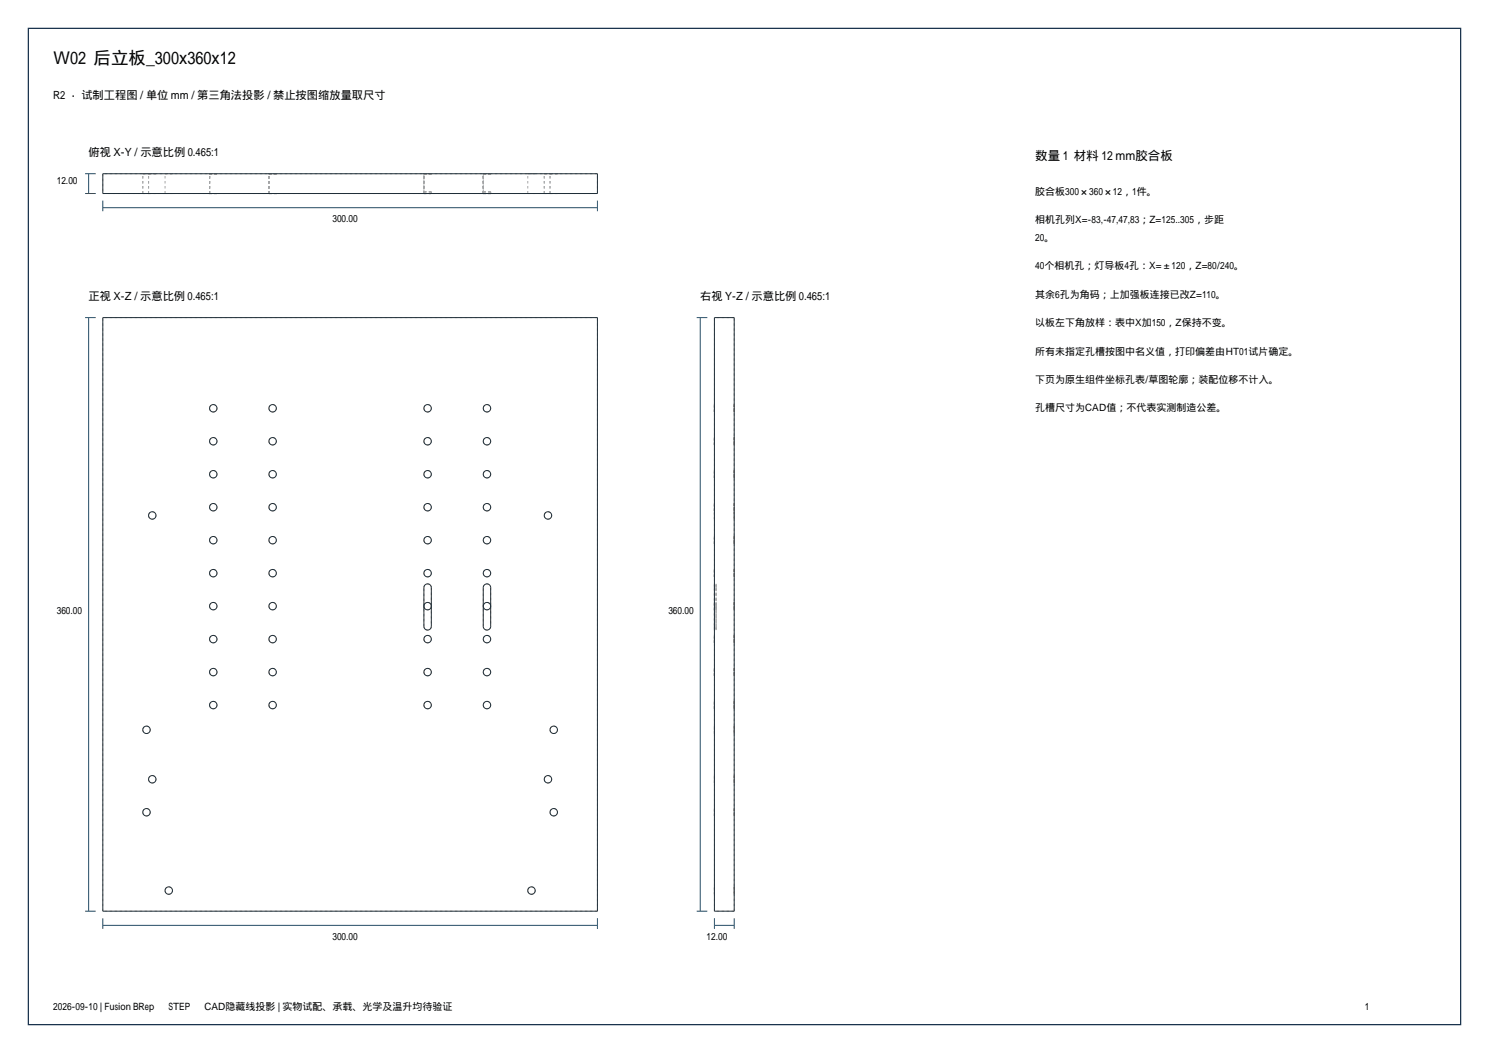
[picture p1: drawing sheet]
<svg xmlns="http://www.w3.org/2000/svg" width="420mm" height="297mm" viewBox="0 0 420 297" stroke-linecap="round" stroke-linejoin="round" font-family="sans-serif">
<path d="M8 8h404v281h-404z" fill="none" stroke="#1a334d" stroke-width=".35"/>
<g fill="none" stroke="#a6a6a6" stroke-width=".28" stroke-dasharray=".7 .7" stroke-linecap="butt">
<path d="M29 54.6h139.5M29 49v5.6M40.3 54.6v-5.6M40.3 49h2.1M40.3 54.6h2.1M41.9 54.6v-5.6M41.9 49h2.1M41.9 54.6h2.1M42.4 49h-2.1M42.4 54.6h-2.1M44 49h-2.1M44 54.6h-2.1"/>
<path d="M46.6 54.6v-5.6M46.6 49h2M46.6 54.6h2M48.6 49h-2M48.6 54.6h-2M59.1 54.6v-5.6M59.1 49h2.1M59.1 54.6h2.1M61.2 49h-2.1M61.2 54.6h-2.1M75.9 54.6v-5.6M75.9 49h2"/>
<path d="M75.9 54.6h2M77.9 49h-2M77.9 54.6h-2M119.6 54.6v-5.6M119.6 49h2.1M119.6 54.6h2.1M119.6 54.1h2.1M119.6 54.6v-.5M119.6 54.1v-5.1M121.7 49h-2.1M121.7 54.6h-2.1M121.7 54.6v-.5"/>
<path d="M121.7 54.1h-2.1M136.3 54.6v-5.6M136.3 49h2.1M136.3 54.6h2.1M136.3 54.1h2.1M136.3 54.6v-.5M136.3 54.1v-5.1M138.4 49h-2.1M138.4 54.6h-2.1M138.4 54.6v-.5M138.4 54.1h-2.1M148.9 54.6v-5.6"/>
<path d="M148.9 49h2.1M148.9 54.6h2.1M151 49h-2.1M151 54.6h-2.1M153.5 54.6v-5.6M153.5 49h2.1M153.5 54.6h2.1M155.1 54.6v-5.6M155.1 49h2.1M155.1 54.6h2.1M155.6 49h-2.1M155.6 54.6h-2.1"/>
<path d="M157.2 49h-2.1M157.2 54.6h-2.1M168.5 49h-139.5M168.5 54.6v-5.6M168.5 89.6h-139.5M207.1 89.6h-5.6M59.1 115.2a1.05 1.05 0 0 0 1.5 .9 1.05 1.05 0 0 0 .2-1.8 1.05 1.05 0 0 0-1.7 .7v.2M75.9 115.2a1.05 1.05 0 0 0 1.5 .9 1.05 1.05 0 0 0 .1-1.8 1.05 1.05 0 0 0-1.6 .7v.2M119.6 115.2a1.05 1.05 0 0 0 1.5 .9 1.05 1.05 0 0 0 .1-1.8 1.05 1.05 0 0 0-1.6 .7v.2M136.3 115.2a1.05 1.05 0 0 0 1.5 .9 1.05 1.05 0 0 0 .2-1.8 1.05 1.05 0 0 0-1.7 .7v.2M201.5 115.2v-1.1M201.5 114.1v2.1"/>
<path d="M201.5 116.2v-1M207.1 115.2v1M207.1 116.2v-2.1M207.1 114.1v1.1M59.1 124.5a1.05 1.05 0 0 0 1.5 .9 1.05 1.05 0 0 0 .2-1.8 1.05 1.05 0 0 0-1.7 .7v.2M59.1 133.8a1.05 1.05 0 0 0 1.5 .9 1.05 1.05 0 0 0 .2-1.8 1.05 1.05 0 0 0-1.7 .7v.2M75.9 124.5a1.05 1.05 0 0 0 1.5 .9 1.05 1.05 0 0 0 .1-1.8 1.05 1.05 0 0 0-1.6 .7v.2M75.9 133.8a1.05 1.05 0 0 0 1.5 .9 1.05 1.05 0 0 0 .1-1.8 1.05 1.05 0 0 0-1.6 .7v.2M119.6 124.5a1.05 1.05 0 0 0 1.5 .9 1.05 1.05 0 0 0 .1-1.8 1.05 1.05 0 0 0-1.6 .7v.2M119.6 133.8a1.05 1.05 0 0 0 1.5 .9 1.05 1.05 0 0 0 .1-1.8 1.05 1.05 0 0 0-1.6 .7v.2M136.3 124.5a1.05 1.05 0 0 0 1.5 .9 1.05 1.05 0 0 0 .2-1.8 1.05 1.05 0 0 0-1.7 .7v.2M136.3 133.8a1.05 1.05 0 0 0 1.5 .9 1.05 1.05 0 0 0 .2-1.8 1.05 1.05 0 0 0-1.7 .7v.2"/>
<path d="M201.5 124.5v-1.1M201.5 123.4v2.1M201.5 125.5v-1M201.5 133.8v-1.1M201.5 132.7v2.1M201.5 134.8v-1M207.1 124.5v1M207.1 125.5v-2.1M207.1 123.4v1.1M207.1 133.8v1M207.1 134.8v-2.1M207.1 132.7v1.1"/>
<path d="M41.9 145.4a1.05 1.05 0 0 0 1.5 .9 1.05 1.05 0 0 0 .2-1.8 1.05 1.05 0 0 0-1.7 .8v.1M59.1 143.1a1.05 1.05 0 0 0 1.5 .9 1.05 1.05 0 0 0 .2-1.8 1.05 1.05 0 0 0-1.7 .7v.2M59.1 152.4a1.05 1.05 0 0 0 1.5 .9 1.05 1.05 0 0 0 .2-1.8 1.05 1.05 0 0 0-1.7 .7v.2M75.9 143.1a1.05 1.05 0 0 0 1.5 .9 1.05 1.05 0 0 0 .1-1.8 1.05 1.05 0 0 0-1.6 .7v.2M75.9 152.4a1.05 1.05 0 0 0 1.5 .9 1.05 1.05 0 0 0 .1-1.8 1.05 1.05 0 0 0-1.6 .7v.2M119.6 143.1a1.05 1.05 0 0 0 1.5 .9 1.05 1.05 0 0 0 .1-1.8 1.05 1.05 0 0 0-1.6 .7v.2M119.6 152.4a1.05 1.05 0 0 0 1.5 .9 1.05 1.05 0 0 0 .1-1.8 1.05 1.05 0 0 0-1.6 .7v.2M136.3 143.1a1.05 1.05 0 0 0 1.5 .9 1.05 1.05 0 0 0 .2-1.8 1.05 1.05 0 0 0-1.7 .7v.2M136.3 152.4a1.05 1.05 0 0 0 1.5 .9 1.05 1.05 0 0 0 .2-1.8 1.05 1.05 0 0 0-1.7 .7v.2M153.5 145.4a1.05 1.05 0 0 0 1.5 .9 1.05 1.05 0 0 0 .2-1.8 1.05 1.05 0 0 0-1.7 .8v.1M201.5 145.4v-1.1M201.5 144.3v2.1"/>
<path d="M201.5 146.4v-1M201.5 143.1v-1.1M201.5 142v2.1M201.5 144.1v-1M201.5 152.4v-1.1M201.5 151.3v2.1M201.5 153.4v-1M207.1 145.4v1M207.1 146.4v-2.1M207.1 144.3v1.1M207.1 143.1v1M207.1 144.1v-2.1"/>
<path d="M207.1 142v1.1M207.1 152.4v1M207.1 153.4v-2.1M207.1 151.3v1.1M59.1 161.7a1.05 1.05 0 0 0 1.5 .9 1.05 1.05 0 0 0 .2-1.8 1.05 1.05 0 0 0-1.7 .7v.2M59.1 171a1.05 1.05 0 0 0 1.5 .9 1.05 1.05 0 0 0 .2-1.8 1.05 1.05 0 0 0-1.7 .7v.2M75.9 161.7a1.05 1.05 0 0 0 1.5 .9 1.05 1.05 0 0 0 .1-1.8 1.05 1.05 0 0 0-1.6 .7v.2M75.9 171a1.05 1.05 0 0 0 1.5 .9 1.05 1.05 0 0 0 .1-1.8 1.05 1.05 0 0 0-1.6 .7v.2M119.6 165.7l.3-.7 .7-.3 .8 .3 .3 .7M119.6 171v-5.3M119.6 176.7v-5.7M119.6 161.7a1.05 1.05 0 0 0 1.5 .9 1.05 1.05 0 0 0 .1-1.8 1.05 1.05 0 0 0-1.6 .7v.2"/>
<path d="M119.6 171a1.05 1.05 0 0 0 1.5 .9 1.05 1.05 0 0 0 .1-1.8 1.05 1.05 0 0 0-1.6 .7v.2M121.7 165.7v5.3M121.7 176.7l-.3 .7-.8 .3-.7-.3-.3-.7M121.7 171v5.7M136.3 165.7l.3-.7 .8-.3 .7 .3 .3 .7M136.3 171v-5.3M136.3 176.7v-5.7M136.3 161.7a1.05 1.05 0 0 0 1.5 .9 1.05 1.05 0 0 0 .2-1.8 1.05 1.05 0 0 0-1.7 .7v.2M136.3 171a1.05 1.05 0 0 0 1.5 .9 1.05 1.05 0 0 0 .2-1.8 1.05 1.05 0 0 0-1.7 .7v.2M138.4 165.7v5.3M138.4 176.7l-.3 .7-.7 .3-.8-.3-.3-.7M138.4 171v5.7"/>
<path d="M201.5 165.7v-1M201.5 164.7v1M201.5 176.7v1M201.5 177.7v-1M201.5 165.7v11M201.5 176.7v-11M201.5 161.7v-1.1M201.5 160.6v2.1M201.5 162.7v-1M201.5 179.2v2.1M201.5 171v-1.1M201.5 169.9v2.1"/>
<path d="M201.5 172v-1M202 165.7v-1M202 164.7v1M202 171v-5.3M202 171v-1.1M202 169.9v1.1M202 165.7v5.3M202 176.7v1M202 177.7v-1M202 171v5.7M202 171v1M202 172v-1"/>
<path d="M202 176.7v-5.7M207.1 161.7v1M207.1 162.7v-2.1M207.1 160.6v1.1M207.1 171v1M207.1 172v-2.1M207.1 169.9v1.1M207.1 179.2v1.1M59.1 198.9a1.05 1.05 0 0 0 1.5 .9 1.05 1.05 0 0 0 .2-1.8 1.05 1.05 0 0 0-1.7 .7v.2M59.1 180.3a1.05 1.05 0 0 0 1.5 .9 1.05 1.05 0 0 0 .2-1.8 1.05 1.05 0 0 0-1.7 .7v.2M59.1 189.6a1.05 1.05 0 0 0 1.5 .9 1.05 1.05 0 0 0 .2-1.8 1.05 1.05 0 0 0-1.7 .7v.2M75.9 198.9a1.05 1.05 0 0 0 1.5 .9 1.05 1.05 0 0 0 .1-1.8 1.05 1.05 0 0 0-1.6 .7v.2"/>
<path d="M75.9 180.3a1.05 1.05 0 0 0 1.5 .9 1.05 1.05 0 0 0 .1-1.8 1.05 1.05 0 0 0-1.6 .7v.2M75.9 189.6a1.05 1.05 0 0 0 1.5 .9 1.05 1.05 0 0 0 .1-1.8 1.05 1.05 0 0 0-1.6 .7v.2M119.6 198.9a1.05 1.05 0 0 0 1.5 .9 1.05 1.05 0 0 0 .1-1.8 1.05 1.05 0 0 0-1.6 .7v.2M119.6 180.3a1.05 1.05 0 0 0 1.5 .9 1.05 1.05 0 0 0 .1-1.8 1.05 1.05 0 0 0-1.6 .7v.2M119.6 189.6a1.05 1.05 0 0 0 1.5 .9 1.05 1.05 0 0 0 .1-1.8 1.05 1.05 0 0 0-1.6 .7v.2M136.3 198.9a1.05 1.05 0 0 0 1.5 .9 1.05 1.05 0 0 0 .2-1.8 1.05 1.05 0 0 0-1.7 .7v.2M136.3 180.3a1.05 1.05 0 0 0 1.5 .9 1.05 1.05 0 0 0 .2-1.8 1.05 1.05 0 0 0-1.7 .7v.2M136.3 189.6a1.05 1.05 0 0 0 1.5 .9 1.05 1.05 0 0 0 .2-1.8 1.05 1.05 0 0 0-1.7 .7v.2M201.5 198.9v-1.1M201.5 197.8v2.1M201.5 199.9v-1M201.5 180.3v-1.1"/>
<path d="M201.5 181.3v-1M201.5 189.6v-1.1M201.5 188.5v2.1M201.5 190.6v-1M207.1 198.9v1M207.1 199.9v-2.1M207.1 197.8v1.1M207.1 180.3v1M207.1 181.3v-2.1M207.1 189.6v1M207.1 190.6v-2.1M207.1 188.5v1.1"/>
<path d="M40.3 205.8a1.05 1.05 0 0 0 1.5 1 1.05 1.05 0 0 0 .1-1.8 1.05 1.05 0 0 0-1.6 .7v.1M41.9 219.8a1.05 1.05 0 0 0 1.5 .9 1.05 1.05 0 0 0 .2-1.8 1.05 1.05 0 0 0-1.7 .8v.1M153.5 219.8a1.05 1.05 0 0 0 1.5 .9 1.05 1.05 0 0 0 .2-1.8 1.05 1.05 0 0 0-1.7 .8v.1M155.1 205.8a1.05 1.05 0 0 0 1.6 1 1.05 1.05 0 0 0 .1-1.8 1.05 1.05 0 0 0-1.6 .7l-.1 .1M201.5 205.8v-1M201.5 204.8v2.1M201.5 206.9v-1.1M201.5 219.8v-1.1M201.5 218.7v2.1M207.1 205.8v1.1M207.1 206.9v-2.1M207.1 204.8v1"/>
<path d="M207.1 219.8v1M207.1 218.7v1.1M40.3 229.1a1.05 1.05 0 0 0 1.5 .9 1.05 1.05 0 0 0 .1-1.8 1.05 1.05 0 0 0-1.6 .8v.1M155.1 229.1a1.05 1.05 0 0 0 1.6 .9 1.05 1.05 0 0 0 .1-1.8 1.05 1.05 0 0 0-1.6 .8l-.1 .1M201.5 229.1v-1M201.5 228.1v2M201.5 230.1v-1M201.5 220.8v-1M207.1 229.1v1M207.1 230.1v-2M207.1 228.1v1M207.1 220.8v-2.1"/>
<path d="M29 257v-167.4M46.6 251.2a1.05 1.05 0 0 0 1.5 .9 1.05 1.05 0 0 0 .1-1.8 1.05 1.05 0 0 0-1.6 .8v.1M148.9 251.2a1.05 1.05 0 0 0 1.5 .9 1.05 1.05 0 0 0 .1-1.8 1.05 1.05 0 0 0-1.6 .8v.1M168.5 257h-139.5M168.5 257v-167.4M201.5 251.2v-1.1M201.5 250.1v2.1M201.5 252.2v-1M201.5 257v-167.4M207.1 251.2v1M207.1 252.2v-2.1M207.1 250.1v1.1"/>
<path d="M207.1 257v-167.4M207.1 257h-5.6"/>
</g>
<g fill="none" stroke="#1f2e38" stroke-width=".28">
<path d="M29 49h139.5v5.6h-139.5zM29 89.6h139.5v167.4h-139.5zM201.5 89.6h5.6v167.4h-5.6zM119.9 165l.5-.3h.6l.4 .4 .3 .6v11l-.3 .7-.7 .3-.8-.3-.3-.7v-11zM136.6 165l.5-.3h.6l.5 .4 .2 .6v11l-.3 .7-.7 .3-.7-.3-.4-.7v-11z"/>
<circle cx="60.2" cy="115.2" r="1.05"/>
<circle cx="76.9" cy="115.2" r="1.05"/>
<circle cx="120.6" cy="115.2" r="1.05"/>
<circle cx="137.4" cy="115.2" r="1.05"/>
<circle cx="60.2" cy="124.5" r="1.05"/>
<circle cx="60.2" cy="133.8" r="1.05"/>
<circle cx="76.9" cy="124.5" r="1.05"/>
<circle cx="76.9" cy="133.8" r="1.05"/>
<circle cx="120.6" cy="124.5" r="1.05"/>
<circle cx="120.6" cy="133.8" r="1.05"/>
<circle cx="137.4" cy="133.8" r="1.05"/>
<circle cx="137.4" cy="124.5" r="1.05"/>
<circle cx="43" cy="145.4" r="1.05"/>
<circle cx="60.2" cy="143.1" r="1.05"/>
<circle cx="60.2" cy="152.4" r="1.05"/>
<circle cx="76.9" cy="143.1" r="1.05"/>
<circle cx="76.9" cy="152.4" r="1.05"/>
<circle cx="120.6" cy="143.1" r="1.05"/>
<circle cx="120.6" cy="152.4" r="1.05"/>
<circle cx="137.4" cy="143.1" r="1.05"/>
<circle cx="137.4" cy="152.4" r="1.05"/>
<circle cx="154.6" cy="145.4" r="1.05"/>
<circle cx="60.2" cy="161.7" r="1.05"/>
<circle cx="60.2" cy="171" r="1.05"/>
<circle cx="76.9" cy="161.7" r="1.05"/>
<circle cx="76.9" cy="171" r="1.05"/>
<circle cx="120.6" cy="161.7" r="1.05"/>
<circle cx="120.6" cy="171" r="1.05"/>
<circle cx="137.4" cy="161.7" r="1.05"/>
<circle cx="137.4" cy="171" r="1.05"/>
<circle cx="60.2" cy="189.6" r="1.05"/>
<circle cx="60.2" cy="180.3" r="1.05"/>
<circle cx="60.2" cy="198.9" r="1.05"/>
<circle cx="76.9" cy="180.3" r="1.05"/>
<circle cx="76.9" cy="189.6" r="1.05"/>
<circle cx="76.9" cy="198.9" r="1.05"/>
<circle cx="120.6" cy="189.6" r="1.05"/>
<circle cx="120.6" cy="180.3" r="1.05"/>
<circle cx="120.6" cy="198.9" r="1.05"/>
<circle cx="137.4" cy="189.6" r="1.05"/>
<circle cx="137.4" cy="180.3" r="1.05"/>
<circle cx="137.4" cy="198.9" r="1.05"/>
<circle cx="41.3" cy="205.8" r="1.05"/>
<circle cx="43" cy="219.8" r="1.05"/>
<circle cx="154.6" cy="219.8" r="1.05"/>
<circle cx="156.2" cy="205.8" r="1.05"/>
<circle cx="41.3" cy="229.1" r="1.05"/>
<circle cx="156.2" cy="229.1" r="1.05"/>
<circle cx="47.6" cy="251.2" r="1.05"/>
<circle cx="149.9" cy="251.2" r="1.05"/>
</g>
<g fill="none" stroke="#264d66" stroke-width=".28">
<path d="M24 54.6h3M24 49h3M25 49v5.6M29 58.6h139.5M29 56.6v3M168.5 56.6v3M24 89.6h3M25 89.6v167.4M196.5 89.6h3M197.5 89.6v167.4M24 257h3M29 259v3"/>
<path d="M168.5 259v3M196.5 257h3M201.5 259v3M207.1 259v3M29 261h139.5M201.5 261h5.6"/>
</g>
<text font-size="4.9" x="15" y="18">W02 后立板_300x360x12</text>
<text font-size="3.5" x="292" y="45">数量 1 材料 12 mm胶合板</text>
<g font-size="3.2">
<text x="15" y="28">R2 · 试制工程图 / 单位 mm / 第三角法投影 / 禁止按图缩放量取尺寸</text>
<text x="25" y="44">俯视 X-Y / 示意比例 0.465:1</text>
<text x="25" y="84.6">正视 X-Z / 示意比例 0.465:1</text>
<text x="197.5" y="84.6">右视 Y-Z / 示意比例 0.465:1</text>
</g>
<g font-size="2.8">
<text x="16" y="51.8">12.00</text>
<text x="292" y="55">胶合板300×360×12，1件。</text>
<text x="93.8" y="62.6">300.00</text>
<text x="292" y="63">相机孔列X=-83,-47,47,83；Z=125..305，步距</text>
<text x="292" y="68">20。</text>
<text x="292" y="76">40个相机孔；灯导板4孔：X=±120，Z=80/240。</text>
<text x="292" y="84">其余6孔为角码；上加强板连接已改Z=110。</text>
<text x="292" y="92">以板左下角放样：表中X加150，Z保持不变。</text>
<text x="292" y="100">所有未指定孔槽按图中名义值，打印偏差由HT01试片确定。</text>
<text x="292" y="108">下页为原生组件坐标孔表/草图轮廓；装配位移不计入。</text>
<text x="292" y="116">孔槽尺寸为CAD值；不代表实测制造公差。</text>
<text x="16" y="173.3">360.00</text>
<text x="188.5" y="173.3">360.00</text>
<text x="93.8" y="265">300.00</text>
<text x="199.3" y="265">12.00</text>
<text x="15" y="285">2026-09-10 | Fusion BRep → STEP → CAD隐藏线投影 | 实物试配、承载、光学及温升均待验证</text>
</g>
</svg>
